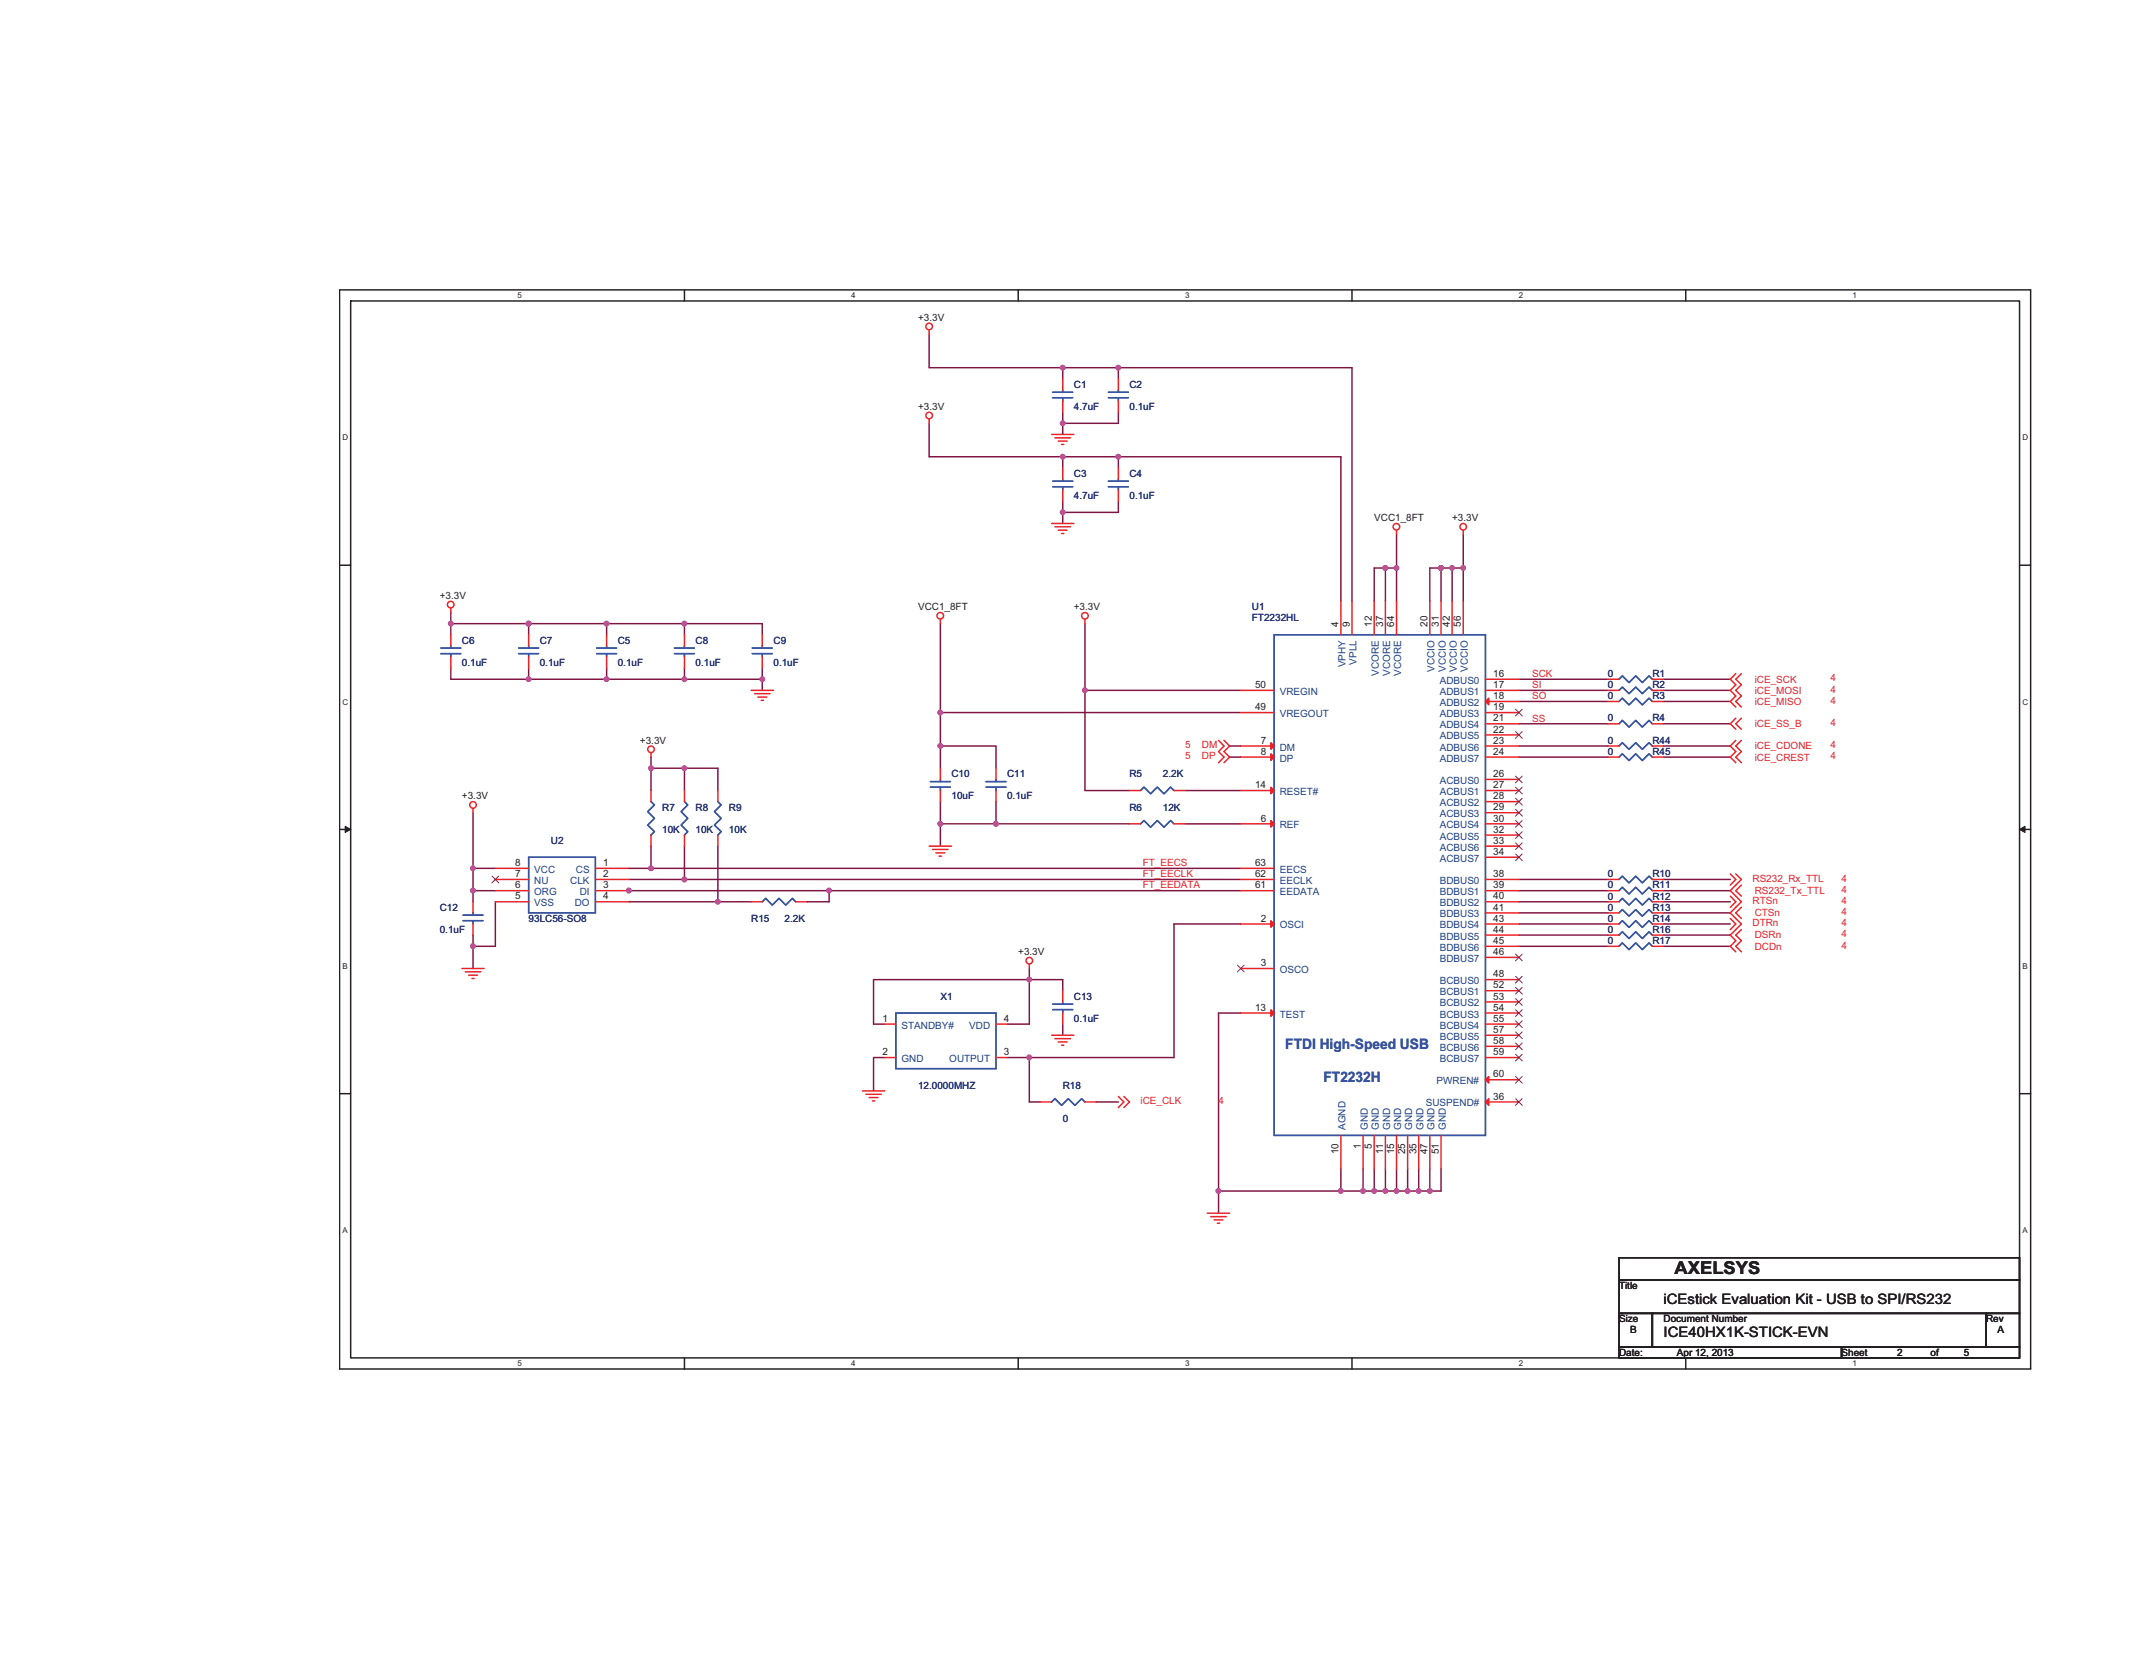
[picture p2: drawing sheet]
<svg xmlns="http://www.w3.org/2000/svg" width="279mm" height="216mm" viewBox="0 0 279 216" stroke-linecap="round" stroke-linejoin="round" font-family="sans-serif">
<path d="M44.2 37.7h220.1v140.5h-220.1zM45.6 39.2h217.2v137.5h-217.2z" fill="none" stroke="#231f20" stroke-width=".19"/>
<g fill="#fff">
<path d="M67.4 37.9h.5v1.1h-.5z"/>
<path d="M67.4 176.9h.5v1.1h-.5z"/>
</g>
<path d="M89.1 37.7v1.5M89.1 176.7v1.5" fill="none" stroke="#231f20" stroke-width=".19"/>
<g fill="#fff">
<path d="M110.8 37.9h.6v1.1h-.6z"/>
<path d="M110.8 176.9h.6v1.1h-.6z"/>
</g>
<path d="M132.5 37.7v1.5M132.5 176.7v1.5" fill="none" stroke="#231f20" stroke-width=".19"/>
<g fill="#fff">
<path d="M154.2 37.9h.6v1.1h-.6z"/>
<path d="M154.2 176.9h.6v1.1h-.6z"/>
</g>
<path d="M175.9 37.7v1.5M175.9 176.7v1.5" fill="none" stroke="#231f20" stroke-width=".19"/>
<g fill="#fff">
<path d="M197.7 37.9h.5v1.1h-.5z"/>
<path d="M197.7 176.9h.5v1.1h-.5z"/>
</g>
<path d="M219.4 37.7v1.5M219.4 176.7v1.5" fill="none" stroke="#231f20" stroke-width=".19"/>
<g fill="#fff">
<path d="M241.1 37.9h.6v1.1h-.6z"/>
<path d="M241.1 176.9h.6v1.1h-.6z"/>
<path d="M44.6 56.4h.7v1.1h-.7z"/>
<path d="M263.2 56.4h.7v1.1h-.7z"/>
<path d="M44.6 90.7h.7v1.2h-.7z"/>
<path d="M263.2 90.7h.7v1.2h-.7z"/>
</g>
<path d="M44.2 73.6h1.4M262.8 73.6h1.5" fill="none" stroke="#231f20" stroke-width=".19"/>
<g fill="#fff">
<path d="M44.6 125.1h.6v1.2h-.6z"/>
<path d="M263.2 125.1h.7v1.2h-.7z"/>
</g>
<path d="M44.2 107.9h1.4M262.8 107.9h1.5" fill="none" stroke="#231f20" stroke-width=".19"/>
<path d="M44.9 107.5l.7 .4-.7 .4z" fill="#231f20"/>
<path d="M44.9 107.5l.7 .4-.7 .4z" fill="none" stroke="#231f20" stroke-width=".13"/>
<path d="M262.8 107.9l.7-.4v.8z" fill="#231f20"/>
<path d="M262.8 107.9l.7-.4v.8z" fill="none" stroke="#231f20" stroke-width=".13"/>
<g fill="#fff">
<path d="M44.6 159.5h.6v1.2h-.6z"/>
<path d="M263.2 159.5h.7v1.2h-.7z"/>
</g>
<path d="M44.2 142.3h1.4M262.8 142.3h1.5" fill="none" stroke="#231f20" stroke-width=".19"/>
<path d="M58.7 79.7v1.5h10.1" fill="none" stroke="#7f1542" stroke-width=".19"/>
<circle cx="68.8" cy="81.2" r=".28" fill="#b9529f"/>
<circle cx="68.8" cy="81.2" r=".28" fill="none" stroke="#b9529f" stroke-width=".19"/>
<circle cx="58.7" cy="81.2" r=".28" fill="#b9529f"/>
<circle cx="58.7" cy="81.2" r=".28" fill="none" stroke="#b9529f" stroke-width=".19"/>
<path d="M89.1 81.2v1.4" fill="none" stroke="#7f1542" stroke-width=".19"/>
<circle cx="89.1" cy="81.2" r=".28" fill="#b9529f"/>
<circle cx="89.1" cy="81.2" r=".28" fill="none" stroke="#b9529f" stroke-width=".19"/>
<path d="M58.7 81.2v1.4M89.1 81.2h-10.2v1.4" fill="none" stroke="#7f1542" stroke-width=".19"/>
<circle cx="78.9" cy="81.2" r=".28" fill="#b9529f"/>
<circle cx="78.9" cy="81.2" r=".28" fill="none" stroke="#b9529f" stroke-width=".19"/>
<path d="M58.7 87v1.4h10.1M68.8 81.2v1.4M99.2 88.4v1.4" fill="none" stroke="#7f1542" stroke-width=".19"/>
<circle cx="99.2" cy="88.4" r=".28" fill="#b9529f"/>
<circle cx="99.2" cy="88.4" r=".28" fill="none" stroke="#b9529f" stroke-width=".19"/>
<path d="M78.9 87v1.4M89.1 88.4h10.1" fill="none" stroke="#7f1542" stroke-width=".19"/>
<circle cx="89.1" cy="88.4" r=".28" fill="#b9529f"/>
<circle cx="89.1" cy="88.4" r=".28" fill="none" stroke="#b9529f" stroke-width=".19"/>
<path d="M68.8 87v1.4h10.1" fill="none" stroke="#7f1542" stroke-width=".19"/>
<circle cx="68.8" cy="88.4" r=".28" fill="#b9529f"/>
<circle cx="68.8" cy="88.4" r=".28" fill="none" stroke="#b9529f" stroke-width=".19"/>
<path d="M68.8 81.2h10.1" fill="none" stroke="#7f1542" stroke-width=".19"/>
<circle cx="68.8" cy="81.2" r=".28" fill="#b9529f"/>
<circle cx="68.8" cy="81.2" r=".28" fill="none" stroke="#b9529f" stroke-width=".19"/>
<path d="M145.5 47.9h30.4M89.1 87v1.4M197.7 88.4h11.5M197.7 89.8h11.5M197.7 91.3h11.5" fill="none" stroke="#7f1542" stroke-width=".19"/>
<circle cx="145.5" cy="47.8" r=".28" fill="#b9529f"/>
<circle cx="145.5" cy="47.8" r=".28" fill="none" stroke="#b9529f" stroke-width=".19"/>
<path d="M138.3 55.1v1.4M138.3 47.9v1.4M138.3 53.6v1.5M145.5 47.9v1.4M145.5 53.6v1.5h-7.2" fill="none" stroke="#7f1542" stroke-width=".19"/>
<circle cx="138.3" cy="55.1" r=".28" fill="#b9529f"/>
<circle cx="138.3" cy="55.1" r=".28" fill="none" stroke="#b9529f" stroke-width=".19"/>
<path d="M138.3 59.4v1.5M145.5 59.4h29" fill="none" stroke="#7f1542" stroke-width=".19"/>
<circle cx="145.5" cy="59.4" r=".28" fill="#b9529f"/>
<circle cx="145.5" cy="59.4" r=".28" fill="none" stroke="#b9529f" stroke-width=".19"/>
<path d="M145.5 59.4v1.5M138.3 66.7v1.4M138.3 65.2v1.5M145.5 65.2v1.5h-7.2" fill="none" stroke="#7f1542" stroke-width=".19"/>
<circle cx="138.3" cy="66.7" r=".28" fill="#b9529f"/>
<circle cx="138.3" cy="66.7" r=".28" fill="none" stroke="#b9529f" stroke-width=".19"/>
<path d="M190.4 73.9v4.4" fill="none" stroke="#7f1542" stroke-width=".19"/>
<circle cx="190.4" cy="73.9" r=".28" fill="#b9529f"/>
<circle cx="190.4" cy="73.9" r=".28" fill="none" stroke="#b9529f" stroke-width=".19"/>
<path d="M186.1 78.3v-4.4h1.4v4.4" fill="none" stroke="#7f1542" stroke-width=".19"/>
<circle cx="187.5" cy="73.9" r=".28" fill="#b9529f"/>
<circle cx="187.5" cy="73.9" r=".28" fill="none" stroke="#b9529f" stroke-width=".19"/>
<path d="M190.4 73.9h-1.4v4.4" fill="none" stroke="#7f1542" stroke-width=".19"/>
<circle cx="189" cy="73.9" r=".28" fill="#b9529f"/>
<circle cx="189" cy="73.9" r=".28" fill="none" stroke="#b9529f" stroke-width=".19"/>
<path d="M181.7 73.9v4.4" fill="none" stroke="#7f1542" stroke-width=".19"/>
<circle cx="181.7" cy="73.9" r=".28" fill="#b9529f"/>
<circle cx="181.7" cy="73.9" r=".28" fill="none" stroke="#b9529f" stroke-width=".19"/>
<path d="M178.8 78.3v-4.4h1.5v4.4" fill="none" stroke="#7f1542" stroke-width=".19"/>
<circle cx="180.3" cy="73.9" r=".28" fill="#b9529f"/>
<circle cx="180.3" cy="73.9" r=".28" fill="none" stroke="#b9529f" stroke-width=".19"/>
<path d="M180.3 73.9h1.4" fill="none" stroke="#7f1542" stroke-width=".19"/>
<circle cx="180.3" cy="73.9" r=".28" fill="#b9529f"/>
<circle cx="180.3" cy="73.9" r=".28" fill="none" stroke="#b9529f" stroke-width=".19"/>
<path d="M141.2 89.8v13.1" fill="none" stroke="#7f1542" stroke-width=".19"/>
<circle cx="141.2" cy="89.8" r=".28" fill="#b9529f"/>
<circle cx="141.2" cy="89.8" r=".28" fill="none" stroke="#b9529f" stroke-width=".19"/>
<path d="M187.5 73.9h1.5M141.2 102.9h5.8" fill="none" stroke="#7f1542" stroke-width=".19"/>
<circle cx="187.5" cy="73.9" r=".28" fill="#b9529f"/>
<circle cx="187.5" cy="73.9" r=".28" fill="none" stroke="#b9529f" stroke-width=".19"/>
<path d="M181.7 69.6v4.3M190.4 69.6v4.3M122.4 97.1h7.2v2.9M122.4 97.1v2.9M141.2 81.2v8.6h20.3M160 97.1h1.5M160 98.5h1.5M161.5 92.7h-39.1v4.4" fill="none" stroke="#7f1542" stroke-width=".19"/>
<circle cx="122.4" cy="97.1" r=".28" fill="#b9529f"/>
<circle cx="122.4" cy="97.1" r=".28" fill="none" stroke="#b9529f" stroke-width=".19"/>
<circle cx="122.4" cy="92.7" r=".29" fill="#b9529f"/>
<circle cx="122.4" cy="92.7" r=".29" fill="none" stroke="#b9529f" stroke-width=".19"/>
<path d="M122.4 104.3v5.8M129.6 104.3v2.9" fill="none" stroke="#7f1542" stroke-width=".19"/>
<circle cx="122.4" cy="107.2" r=".29" fill="#b9529f"/>
<circle cx="122.4" cy="107.2" r=".29" fill="none" stroke="#b9529f" stroke-width=".19"/>
<path d="M122.4 81.2v11.5M158.6 131.8h2.9M158.6 155v2.9" fill="none" stroke="#7f1542" stroke-width=".19"/>
<circle cx="158.6" cy="155" r=".28" fill="#b9529f"/>
<circle cx="158.6" cy="155" r=".28" fill="none" stroke="#b9529f" stroke-width=".19"/>
<path d="M186.1 155h1.4" fill="none" stroke="#7f1542" stroke-width=".19"/>
<circle cx="186.1" cy="155" r=".28" fill="#b9529f"/>
<circle cx="186.1" cy="155" r=".28" fill="none" stroke="#b9529f" stroke-width=".19"/>
<path d="M174.5 152.1v2.9h-15.9M177.4 152.1v2.9M178.8 155h1.5M187.5 152.1v2.9" fill="none" stroke="#7f1542" stroke-width=".19"/>
<circle cx="178.8" cy="155" r=".28" fill="#b9529f"/>
<circle cx="178.8" cy="155" r=".28" fill="none" stroke="#b9529f" stroke-width=".19"/>
<path d="M178.8 152.1v2.9M180.3 152.1v2.9M183.2 152.1v2.9h1.4" fill="none" stroke="#7f1542" stroke-width=".19"/>
<circle cx="183.2" cy="155" r=".28" fill="#b9529f"/>
<circle cx="183.2" cy="155" r=".28" fill="none" stroke="#b9529f" stroke-width=".19"/>
<path d="M181.7 152.1v2.9" fill="none" stroke="#7f1542" stroke-width=".19"/>
<circle cx="181.7" cy="155" r=".28" fill="#b9529f"/>
<circle cx="181.7" cy="155" r=".28" fill="none" stroke="#b9529f" stroke-width=".19"/>
<path d="M129.6 107.2h17.4M184.6 152.1v2.9M186.1 152.1v2.9" fill="none" stroke="#7f1542" stroke-width=".19"/>
<circle cx="129.6" cy="107.2" r=".29" fill="#b9529f"/>
<circle cx="129.6" cy="107.2" r=".29" fill="none" stroke="#b9529f" stroke-width=".19"/>
<path d="M84.7 113h76.8" fill="none" stroke="#7f1542" stroke-width=".19"/>
<circle cx="84.7" cy="113" r=".28" fill="#b9529f"/>
<circle cx="84.7" cy="113" r=".28" fill="none" stroke="#b9529f" stroke-width=".19"/>
<path d="M89.1 114.5h72.4" fill="none" stroke="#7f1542" stroke-width=".19"/>
<circle cx="89.1" cy="114.4" r=".28" fill="#b9529f"/>
<circle cx="89.1" cy="114.4" r=".28" fill="none" stroke="#b9529f" stroke-width=".19"/>
<path d="M107.9 115.9h53.6" fill="none" stroke="#7f1542" stroke-width=".19"/>
<circle cx="107.9" cy="115.9" r=".29" fill="#b9529f"/>
<circle cx="107.9" cy="115.9" r=".29" fill="none" stroke="#b9529f" stroke-width=".19"/>
<path d="M78.9 88.4h10.2M89.1 81.2h10.1v1.4M99.2 87v1.4" fill="none" stroke="#7f1542" stroke-width=".19"/>
<circle cx="78.9" cy="88.4" r=".28" fill="#b9529f"/>
<circle cx="78.9" cy="88.4" r=".28" fill="none" stroke="#b9529f" stroke-width=".19"/>
<path d="M216.5 91.3h8.7M216.5 89.8h8.7M197.7 114.5h11.5M197.7 115.9h11.5M177.4 155h1.4" fill="none" stroke="#7f1542" stroke-width=".19"/>
<circle cx="177.4" cy="155" r=".28" fill="#b9529f"/>
<circle cx="177.4" cy="155" r=".28" fill="none" stroke="#b9529f" stroke-width=".19"/>
<path d="M174.5 155h2.9" fill="none" stroke="#7f1542" stroke-width=".19"/>
<circle cx="174.5" cy="155" r=".28" fill="#b9529f"/>
<circle cx="174.5" cy="155" r=".28" fill="none" stroke="#b9529f" stroke-width=".19"/>
<path d="M158.6 131.8v23.2M180.3 155h1.4" fill="none" stroke="#7f1542" stroke-width=".19"/>
<circle cx="180.3" cy="155" r=".28" fill="#b9529f"/>
<circle cx="180.3" cy="155" r=".28" fill="none" stroke="#b9529f" stroke-width=".19"/>
<path d="M122.4 107.2h7.2M181.7 155h1.5M184.6 155h1.5" fill="none" stroke="#7f1542" stroke-width=".19"/>
<circle cx="184.6" cy="155" r=".28" fill="#b9529f"/>
<circle cx="184.6" cy="155" r=".28" fill="none" stroke="#b9529f" stroke-width=".19"/>
<path d="M120.9 47.9h24.6M120.9 59.4h17.4" fill="none" stroke="#7f1542" stroke-width=".19"/>
<circle cx="138.3" cy="47.8" r=".28" fill="#b9529f"/>
<circle cx="138.3" cy="47.8" r=".28" fill="none" stroke="#b9529f" stroke-width=".19"/>
<path d="M138.3 59.4h7.2" fill="none" stroke="#7f1542" stroke-width=".19"/>
<circle cx="138.3" cy="59.4" r=".28" fill="#b9529f"/>
<circle cx="138.3" cy="59.4" r=".28" fill="none" stroke="#b9529f" stroke-width=".19"/>
<path d="M216.5 88.4h8.7M216.5 94.2h8.7M61.6 105.8v7.2h2.9M61.6 115.9h2.9M197.7 117.4h11.5M197.7 118.8h11.5M197.7 120.2h11.5M197.7 121.7h11.5M197.7 123.2h11.5" fill="none" stroke="#7f1542" stroke-width=".19"/>
<circle cx="61.5" cy="115.9" r=".28" fill="#b9529f"/>
<circle cx="61.5" cy="115.9" r=".28" fill="none" stroke="#b9529f" stroke-width=".19"/>
<path d="M61.6 113v2.9" fill="none" stroke="#7f1542" stroke-width=".19"/>
<circle cx="61.5" cy="113" r=".28" fill="#b9529f"/>
<circle cx="61.5" cy="113" r=".28" fill="none" stroke="#b9529f" stroke-width=".19"/>
<path d="M61.6 123.2v2.8" fill="none" stroke="#7f1542" stroke-width=".19"/>
<circle cx="61.5" cy="123.1" r=".28" fill="#b9529f"/>
<circle cx="61.5" cy="123.1" r=".28" fill="none" stroke="#b9529f" stroke-width=".19"/>
<path d="M64.5 117.4v5.8h-2.9M93.4 117.4h4.4" fill="none" stroke="#7f1542" stroke-width=".19"/>
<circle cx="93.4" cy="117.3" r=".28" fill="#b9529f"/>
<circle cx="93.4" cy="117.3" r=".28" fill="none" stroke="#b9529f" stroke-width=".19"/>
<path d="M84.7 100v2.9M105 117.4h2.9M61.6 121.7v1.5" fill="none" stroke="#7f1542" stroke-width=".19"/>
<circle cx="84.7" cy="100" r=".28" fill="#b9529f"/>
<circle cx="84.7" cy="100" r=".28" fill="none" stroke="#b9529f" stroke-width=".19"/>
<path d="M89.1 100h4.3" fill="none" stroke="#7f1542" stroke-width=".19"/>
<circle cx="89.1" cy="100" r=".28" fill="#b9529f"/>
<circle cx="89.1" cy="100" r=".28" fill="none" stroke="#b9529f" stroke-width=".19"/>
<g fill="none" stroke="#7f1542" stroke-width=".19">
<path d="M120.9 43.5v4.4M120.9 55.1v4.3M174.5 59.4v18.9M175.9 47.9v30.4M84.7 100h4.4v2.9M93.4 100v2.9M84.7 110.1v2.9h-2.9M89.1 110.1v4.4h-7.3M93.4 110.1v7.3h-11.6M107.9 115.9v1.5M216.5 114.5h8.7M216.5 117.4h8.7"/>
<path d="M216.5 115.9h8.7M216.5 118.8h8.7M138.3 127.5h-4.3v5.8M216.5 120.2h8.7M216.5 121.7h8.7M216.5 123.2h8.7"/>
</g>
<circle cx="133.9" cy="127.5" r=".28" fill="#b9529f"/>
<circle cx="133.9" cy="127.5" r=".28" fill="none" stroke="#b9529f" stroke-width=".19"/>
<path d="M131.1 133.3h2.8M133.9 137.6v5.8h1.5M133.9 126v1.5h-20.2v5.8h1.4M138.3 127.5v1.4M138.3 133.3v1.4" fill="none" stroke="#7f1542" stroke-width=".19"/>
<circle cx="133.9" cy="137.6" r=".28" fill="#b9529f"/>
<circle cx="133.9" cy="137.6" r=".28" fill="none" stroke="#b9529f" stroke-width=".19"/>
<path d="M84.7 98.5v1.5M61.6 115.9v1.5M81.8 115.9h26.1M154.2 107.2h7.3M154.2 102.9h7.3M115.1 137.6h-1.4v4.4M161.5 120.2h-8.7v17.4h-21.7M142.6 143.4h2.9" fill="none" stroke="#7f1542" stroke-width=".19"/>
<circle cx="81.8" cy="115.9" r=".28" fill="#b9529f"/>
<circle cx="81.8" cy="115.9" r=".28" fill="none" stroke="#b9529f" stroke-width=".19"/>
<path d="M197.7 97.1h11.5M197.7 94.2h11.5M197.7 98.5h11.5M216.5 97.1h8.7M216.5 98.5h8.7" fill="none" stroke="#7f1542" stroke-width=".19"/>
<g fill="none" stroke="#ed2024" stroke-width=".19">
<path d="M120.9 42.9v.6M120.9 54.5v.6M136.9 56.5h2.8M137.3 57h2M137.7 57.4h1.2M138.2 57.8h.2M145.5 52.2v1.4M145.5 49.3v1.5M58.7 79.1v.6M136.9 68.1h2.8M137.3 68.6h2M137.7 69h1.2"/>
<path d="M138.2 69.4h.2M138.3 63.8v1.4M138.3 60.9v1.4M145.5 63.8v1.4M145.5 60.9v1.4M181.7 69v.6M190.4 69v.6M58.7 85.5v1.5M58.7 82.6v1.4M68.8 85.5v1.5M68.8 82.6v1.4M84.7 98v.5"/>
<path d="M89.1 85.5v1.5M89.1 82.6v1.4M97.8 89.8h2.9M98.2 90.3h2M98.6 90.7h1.2M99.1 91.1h.3M99.2 85.5v1.5M99.2 82.6v1.4M122.4 80.6v.6M122.4 100v1.4M129.6 100v1.4M141.2 80.6v.6"/>
<path d="M158.6 96.4l.7 .7-.7 .7 .7 .7-.7 .8M159.3 96.4l.7 .7-.7 .7 .7 .7-.7 .8M161.5 89.8h4.3M161.5 92.7h4.3M209.2 89.8h1.5M209.2 97.1h1.5M209.2 94.2h1.5M209.2 91.3h1.5M215 97.1h1.5M215 94.2h1.5M215 91.3h1.5M215 89.8h1.5"/>
<path d="M225.9 87.7l-.7 .7 .7 .7-.7 .7 .7 .8-.7 .7 .7 .7M225.9 93.5l-.7 .7 .7 .7M225.9 96.4l-.7 .7 .7 .7-.7 .7 .7 .8M226.6 87.7l-.7 .7 .7 .7-.7 .7 .7 .8-.7 .7 .7 .7M226.6 93.5l-.7 .7 .7 .7M226.6 96.4l-.7 .7 .7 .7-.7 .7 .7 .8M61.6 105.2v.6M61.6 117.4v1.4M84.7 108.7v1.4M84.7 102.9v1.4M89.1 108.7v1.4M89.1 102.9v1.4"/>
<path d="M93.4 108.7v1.4M93.4 102.9v1.4M97.8 117.4h1.4M103.5 117.4h1.5M120.9 110.1h2.9M121.4 110.5h2M121.8 111h1.1M122.2 111.4h.3M122.4 102.9v1.4M129.6 102.9v1.4M147 107.2h1.4M147 102.9h1.4"/>
<path d="M152.8 107.2h1.4M152.8 102.9h1.4M209.2 117.4h1.5M209.2 114.5h1.5M209.2 118.8h1.5M215 117.4h1.5M215 114.5h1.5M215 118.8h1.5M225.2 113.7l.7 .8-.7 .7M225.2 116.6l.7 .8-.7 .7M225.2 119.5l.7 .7-.7 .8M225.9 113.7l.7 .8-1.4 1.4 1.4 1.5-1.4 1.4 1.4 1.4-1.4 1.5 .7 .7-.7 .8 .7 .7"/>
<path d="M226.6 115.2l-.7 .7 .7 .7M226.6 118.1l-.7 .7 .7 .7M60.1 126h2.9M60.5 126.5h2.1M61 126.9h1.1M61.4 127.3h.3M61.6 120.2v1.5M115.1 133.3h1.5M115.1 137.6h1.5M129.6 133.3h1.5M129.6 137.6h1.5M133.9 125.5v.5"/>
<path d="M136.9 134.7h2.8M137.3 135.2h2M137.7 135.6h1.2M138.2 136h.2M138.3 131.8v1.5M138.3 128.9v1.5M209.2 123.2h1.5M209.2 120.2h1.5M215 123.2h1.5M215 120.2h1.5M226.6 121l-.7 .7 .7 .7-.7 .8 .7 .7M112.2 142h2.9"/>
<path d="M112.7 142.4h2M113.1 142.8h1.2M113.5 143.3h.3M135.4 143.4h1.5M141.2 143.4h1.4M145.5 142.7l.8 .7-.8 .7M146.3 142.7l.7 .7-.7 .7M157.1 157.9h2.9M157.6 158.3h2M158 158.8h1.1M158.4 159.2h.3"/>
<circle cx="120.9" cy="54.1" r=".43"/>
<circle cx="120.9" cy="42.5" r=".43"/>
<circle cx="58.7" cy="78.7" r=".43"/>
<circle cx="181.7" cy="68.6" r=".43"/>
<circle cx="190.4" cy="68.6" r=".43"/>
<circle cx="84.7" cy="97.5" r=".43"/>
<circle cx="122.4" cy="80.1" r=".43"/>
<circle cx="141.2" cy="80.1" r=".43"/>
<circle cx="61.6" cy="104.7" r=".43"/>
<circle cx="134" cy="125" r=".43"/>
</g>
<path d="M210.7 175.3h29v1.4h-29zM210.7 170.9h4.3v4.4h-4.3zM210.7 163.7h52.1v2.9h-52.1zM210.7 166.6h52.1v4.3h-52.1zM215 170.9h43.5v4.4h-43.5zM239.7 175.3h23.1v1.4h-23.1zM258.5 170.9h4.3v4.4h-4.3z" fill="none" stroke="#231f20" stroke-width=".19"/>
<g fill="none" stroke="#3953a4" stroke-width=".19">
<path d="M144.2 51.8h2.6M144.2 51h2.6M145.5 51.8v.4M145.5 50.8v.2M137 63.3h2.6M137 62.6h2.6M138.3 63.3v.5M138.3 62.3v.3M144.2 63.3h2.6M144.2 62.6h2.6M145.5 63.3v.5M145.5 62.3v.3"/>
<path d="M57.4 85.1h2.6M57.4 84.3h2.6M58.7 85.1v.4M58.7 84v.3M67.5 85.1h2.6M67.5 84.3h2.6M68.8 85.1v.4M68.8 84v.3M87.8 85.1h2.6M87.8 84.3h2.6M89.1 85.1v.4M89.1 84v.3"/>
<path d="M97.9 85.1h2.6M97.9 84.3h2.6M99.2 85.1v.4M99.2 84v.3M165.8 82.6h27.5v65.2h-27.5zM210.7 97.1l.4-.4 .9 .8 .9-.8 .8 .8 .9-.8 .4 .4M210.7 94.2l.4-.5 .9 .9 .9-.9 .8 .9 .9-.9 .4 .5M210.7 91.3l.4-.4 .9 .8 .9-.8 .8 .8 .9-.8 .4 .4M210.7 89.8l.4-.4 .9 .9 .9-.9 .8 .9 .9-.9 .4 .4M60.3 119.8h2.6M60.3 119.1h2.6M61.6 119.8v.4"/>
<path d="M61.6 118.8v.3M84.7 104.3l.5 .5-.9 .8 .9 .9-.9 .9 .9 .8-.5 .5M89.1 104.3l.4 .5-.9 .8 .9 .9-.9 .9 .9 .8-.4 .5M93.4 104.3l.4 .5-.8 .8 .8 .9-.8 .9 .8 .8-.4 .5M99.2 117.4l.4-.5 .9 .9 .9-.9 .8 .9 .9-.9 .4 .5M121.1 102.4h2.6M121.1 101.7h2.6M122.4 102.4v.5M122.4 101.4v.3M128.3 102.4h2.6M128.3 101.7h2.6M129.6 102.4v.5"/>
<path d="M129.6 101.4v.3M148.4 107.2l.5-.4 .8 .9 .9-.9 .9 .9 .8-.9 .5 .4M148.4 102.9l.5-.5 .8 .9 .9-.9 .9 .9 .8-.9 .5 .5M210.7 117.4l.4-.5 .9 .9 .9-.9 .8 .9 .9-.9 .4 .5M210.7 114.5l.4-.5 .9 .9 .9-.9 .8 .9 .9-.9 .4 .5M210.7 118.8l.4-.4 .9 .8 .9-.8 .8 .8 .9-.8 .4 .4M116.6 131.8h13v7.3h-13zM137 131.4h2.6M137 130.7h2.6M138.3 131.4v.4M138.3 130.4v.3M210.7 123.2l.4-.5 .9 .9 .9-.9 .8 .9 .9-.9 .4 .5"/>
<path d="M210.7 120.2l.4-.4 .9 .9 .9-.9 .8 .9 .9-.9 .4 .4M136.9 143.4l.4-.4 .9 .9 .8-.9 .9 .9 .9-.9 .4 .4"/>
</g>
<path d="M165.4 96.7l.4 .4-.4 .4z" fill="#ed2024"/>
<path d="M161.5 97.1h4.3M165.4 96.7l.4 .4-.4 .4z" fill="none" stroke="#ed2024" stroke-width=".19"/>
<path d="M165.4 98.1l.4 .4-.4 .5z" fill="#ed2024"/>
<path d="M161.5 98.5h4.3M165.4 98.1l.4 .4-.4 .5z" fill="none" stroke="#ed2024" stroke-width=".19"/>
<path d="M165.4 106.8l.4 .4-.4 .4z" fill="#ed2024"/>
<path d="M161.5 107.2h4.3M165.4 106.8l.4 .4-.4 .4z" fill="none" stroke="#ed2024" stroke-width=".19"/>
<path d="M165.4 102.4l.4 .5-.4 .4z" fill="#ed2024"/>
<path d="M161.5 102.9h4.3M161.5 113h4.3M161.5 114.5h4.3M161.5 115.9h4.3M165.4 102.4l.4 .5-.4 .4z" fill="none" stroke="#ed2024" stroke-width=".19"/>
<path d="M165.4 119.8l.4 .4-.4 .5z" fill="#ed2024"/>
<path d="M165.4 119.8l.4 .4-.4 .5zM161.5 120.2h4.3M161.5 126h4.3" fill="none" stroke="#ed2024" stroke-width=".19"/>
<path d="M161 125.6l.9 .9M161.9 125.6l-.9 .9" fill="none" stroke="#7f421c" stroke-width=".13"/>
<path d="M165.4 131.4l.4 .4-.4 .5z" fill="#ed2024"/>
<path d="M193.3 88.4h4.4M193.3 89.8h4.4M161.5 131.8h4.3M165.4 131.4l.4 .4-.4 .5z" fill="none" stroke="#ed2024" stroke-width=".19"/>
<path d="M193.3 91.3l.4-.4v.8z" fill="#ed2024"/>
<g fill="none" stroke="#ed2024" stroke-width=".19">
<path d="M174.5 78.3v4.3M175.9 78.3v4.3M178.8 78.3v4.3M180.3 78.3v4.3M181.7 78.3v4.3M186.1 78.3v4.3M187.5 78.3v4.3M189 78.3v4.3M190.4 78.3v4.3M193.3 91.3l.4-.4v.8zM193.3 91.3h4.4M193.3 92.7h4.4"/>
<path d="M174.5 147.8v4.3M177.4 147.8v4.3M178.8 147.8v4.3M180.3 147.8v4.3M181.7 147.8v4.3M183.2 147.8v4.3M184.6 147.8v4.3M186.1 147.8v4.3M187.5 147.8v4.3"/>
</g>
<path d="M197.2 92.3l.9 .9M198.1 92.3l-.9 .9" fill="none" stroke="#7f421c" stroke-width=".13"/>
<path d="M193.3 140.5l.4-.4v.8z" fill="#ed2024"/>
<path d="M193.3 140.5l.4-.4v.8zM193.3 140.5h4.4" fill="none" stroke="#ed2024" stroke-width=".19"/>
<path d="M197.2 140.1l.9 .9M198.1 140.1l-.9 .9" fill="none" stroke="#7f421c" stroke-width=".13"/>
<path d="M193.3 143.4l.4-.4v.8z" fill="#ed2024"/>
<g fill="none" stroke="#ed2024" stroke-width=".19">
<path d="M138.3 52.2v1.4M138.3 49.3v1.5M78.9 85.5v1.5M78.9 82.6v1.4M193.3 94.2h4.4M193.3 95.6h4.4M193.3 97.1h4.4M193.3 98.5h4.4M209.2 98.5h1.5M209.2 88.4h1.5M215 98.5h1.5M215 88.4h1.5"/>
<path d="M64.5 117.4h4.3M64.5 115.9h4.3M64.5 114.5h4.3M64.5 113h4.3M77.5 113h4.3M77.5 114.5h4.3M77.5 115.9h4.3M77.5 117.4h4.3M193.3 101.4h4.4M193.3 102.9h4.4M193.3 104.3h4.4M193.3 105.8h4.4"/>
<path d="M193.3 107.2h4.4M193.3 108.7h4.4M193.3 110.1h4.4M193.3 111.6h4.4M193.3 114.5h4.4M193.3 115.9h4.4M193.3 117.4h4.4M193.3 118.8h4.4M209.2 115.9h1.5M215 115.9h1.5M193.3 120.2h4.4M193.3 121.7h4.4"/>
<path d="M193.3 123.2h4.4M193.3 124.6h4.4M193.3 127.5h4.4M193.3 128.9h4.4M193.3 130.4h4.4M193.3 131.8h4.4M193.3 133.3h4.4M193.3 134.7h4.4M193.3 136.2h4.4M193.3 137.6h4.4M209.2 121.7h1.5M215 121.7h1.5"/>
<path d="M193.3 143.4l.4-.4v.8zM193.3 143.4h4.4"/>
</g>
<g fill="none" stroke="#7f421c" stroke-width=".13">
<path d="M197.2 95.2l.9 .9M198.1 95.2l-.9 .9M64 114l.9 .9M64.9 114l-.9 .9M197.2 101l.9 .9M197.2 102.4l.9 .9M197.2 103.9l.9 .9M197.2 105.3l.9 .9M197.2 106.8l.9 .9M197.2 108.2l.9 .9M197.2 109.7l.9 .9M197.2 111.1l.9 .9"/>
<path d="M198.1 101l-.9 .9M198.1 102.4l-.9 .9M198.1 103.9l-.9 .9M198.1 105.3l-.9 .9M198.1 106.8l-.9 .9M198.1 108.2l-.9 .9M198.1 109.7l-.9 .9M198.1 111.1l-.9 .9M197.2 124.2l.9 .8M197.2 127.1l.9 .8M197.2 128.5l.9 .9M197.2 130l.9 .8"/>
<path d="M197.2 131.4l.9 .9M197.2 132.9l.9 .8M197.2 134.3l.9 .9M197.2 135.7l.9 .9M197.2 137.2l.9 .9M198.1 124.2l-.9 .8M198.1 127.1l-.9 .8M198.1 128.5l-.9 .9M198.1 130l-.9 .8M198.1 131.4l-.9 .9M198.1 132.9l-.9 .8M198.1 134.3l-.9 .9"/>
<path d="M198.1 135.7l-.9 .9M198.1 137.2l-.9 .9M197.2 143l.9 .9M198.1 143l-.9 .9"/>
</g>
<g fill="none" stroke="#3953a4" stroke-width=".19">
<path d="M137 51.8h2.6M137 51h2.6M138.3 51.8v.4M138.3 50.8v.2M77.6 85.1h2.6M77.6 84.3h2.6M78.9 85.1v.4M78.9 84v.3M210.7 98.5l.4-.4 .9 .9 .9-.9 .8 .9 .9-.9 .4 .4M210.7 88.4l.4-.4 .9 .8 .9-.8 .8 .8 .9-.8 .4 .4M68.8 111.6h8.7v7.2h-8.7zM210.7 115.9l.4-.4 .9 .8 .9-.8 .8 .8 .9-.8 .4 .4"/>
<path d="M210.7 121.7l.4-.4 .9 .8 .9-.8 .8 .8 .9-.8 .4 .4"/>
</g>
<circle cx="68.8" cy="81.2" r=".28" fill="#b9529f"/>
<circle cx="68.8" cy="81.2" r=".28" fill="none" stroke="#b9529f" stroke-width=".19"/>
<circle cx="58.7" cy="81.2" r=".28" fill="#b9529f"/>
<circle cx="58.7" cy="81.2" r=".28" fill="none" stroke="#b9529f" stroke-width=".19"/>
<circle cx="89.1" cy="81.2" r=".28" fill="#b9529f"/>
<circle cx="89.1" cy="81.2" r=".28" fill="none" stroke="#b9529f" stroke-width=".19"/>
<circle cx="78.9" cy="81.2" r=".28" fill="#b9529f"/>
<circle cx="78.9" cy="81.2" r=".28" fill="none" stroke="#b9529f" stroke-width=".19"/>
<circle cx="99.2" cy="88.4" r=".28" fill="#b9529f"/>
<circle cx="99.2" cy="88.4" r=".28" fill="none" stroke="#b9529f" stroke-width=".19"/>
<circle cx="89.1" cy="88.4" r=".28" fill="#b9529f"/>
<circle cx="89.1" cy="88.4" r=".28" fill="none" stroke="#b9529f" stroke-width=".19"/>
<circle cx="68.8" cy="88.4" r=".28" fill="#b9529f"/>
<circle cx="68.8" cy="88.4" r=".28" fill="none" stroke="#b9529f" stroke-width=".19"/>
<circle cx="68.8" cy="81.2" r=".28" fill="#b9529f"/>
<circle cx="68.8" cy="81.2" r=".28" fill="none" stroke="#b9529f" stroke-width=".19"/>
<circle cx="145.5" cy="47.8" r=".28" fill="#b9529f"/>
<circle cx="145.5" cy="47.8" r=".28" fill="none" stroke="#b9529f" stroke-width=".19"/>
<circle cx="138.3" cy="55.1" r=".28" fill="#b9529f"/>
<circle cx="138.3" cy="55.1" r=".28" fill="none" stroke="#b9529f" stroke-width=".19"/>
<circle cx="145.5" cy="59.4" r=".28" fill="#b9529f"/>
<circle cx="145.5" cy="59.4" r=".28" fill="none" stroke="#b9529f" stroke-width=".19"/>
<circle cx="138.3" cy="66.7" r=".28" fill="#b9529f"/>
<circle cx="138.3" cy="66.7" r=".28" fill="none" stroke="#b9529f" stroke-width=".19"/>
<circle cx="190.4" cy="73.9" r=".28" fill="#b9529f"/>
<circle cx="190.4" cy="73.9" r=".28" fill="none" stroke="#b9529f" stroke-width=".19"/>
<circle cx="187.5" cy="73.9" r=".28" fill="#b9529f"/>
<circle cx="187.5" cy="73.9" r=".28" fill="none" stroke="#b9529f" stroke-width=".19"/>
<circle cx="189" cy="73.9" r=".28" fill="#b9529f"/>
<circle cx="189" cy="73.9" r=".28" fill="none" stroke="#b9529f" stroke-width=".19"/>
<circle cx="181.7" cy="73.9" r=".28" fill="#b9529f"/>
<circle cx="181.7" cy="73.9" r=".28" fill="none" stroke="#b9529f" stroke-width=".19"/>
<circle cx="180.3" cy="73.9" r=".28" fill="#b9529f"/>
<circle cx="180.3" cy="73.9" r=".28" fill="none" stroke="#b9529f" stroke-width=".19"/>
<circle cx="180.3" cy="73.9" r=".28" fill="#b9529f"/>
<circle cx="180.3" cy="73.9" r=".28" fill="none" stroke="#b9529f" stroke-width=".19"/>
<circle cx="141.2" cy="89.8" r=".28" fill="#b9529f"/>
<circle cx="141.2" cy="89.8" r=".28" fill="none" stroke="#b9529f" stroke-width=".19"/>
<circle cx="187.5" cy="73.9" r=".28" fill="#b9529f"/>
<circle cx="187.5" cy="73.9" r=".28" fill="none" stroke="#b9529f" stroke-width=".19"/>
<circle cx="122.4" cy="97.1" r=".28" fill="#b9529f"/>
<circle cx="122.4" cy="97.1" r=".28" fill="none" stroke="#b9529f" stroke-width=".19"/>
<circle cx="122.4" cy="92.7" r=".29" fill="#b9529f"/>
<circle cx="122.4" cy="92.7" r=".29" fill="none" stroke="#b9529f" stroke-width=".19"/>
<circle cx="122.4" cy="107.2" r=".29" fill="#b9529f"/>
<circle cx="122.4" cy="107.2" r=".29" fill="none" stroke="#b9529f" stroke-width=".19"/>
<circle cx="158.6" cy="155" r=".28" fill="#b9529f"/>
<circle cx="158.6" cy="155" r=".28" fill="none" stroke="#b9529f" stroke-width=".19"/>
<circle cx="186.1" cy="155" r=".28" fill="#b9529f"/>
<circle cx="186.1" cy="155" r=".28" fill="none" stroke="#b9529f" stroke-width=".19"/>
<circle cx="178.8" cy="155" r=".28" fill="#b9529f"/>
<circle cx="178.8" cy="155" r=".28" fill="none" stroke="#b9529f" stroke-width=".19"/>
<circle cx="183.2" cy="155" r=".28" fill="#b9529f"/>
<circle cx="183.2" cy="155" r=".28" fill="none" stroke="#b9529f" stroke-width=".19"/>
<circle cx="181.7" cy="155" r=".28" fill="#b9529f"/>
<circle cx="181.7" cy="155" r=".28" fill="none" stroke="#b9529f" stroke-width=".19"/>
<circle cx="129.6" cy="107.2" r=".29" fill="#b9529f"/>
<circle cx="129.6" cy="107.2" r=".29" fill="none" stroke="#b9529f" stroke-width=".19"/>
<circle cx="84.7" cy="113" r=".28" fill="#b9529f"/>
<circle cx="84.7" cy="113" r=".28" fill="none" stroke="#b9529f" stroke-width=".19"/>
<circle cx="89.1" cy="114.4" r=".28" fill="#b9529f"/>
<circle cx="89.1" cy="114.4" r=".28" fill="none" stroke="#b9529f" stroke-width=".19"/>
<circle cx="107.9" cy="115.9" r=".29" fill="#b9529f"/>
<circle cx="107.9" cy="115.9" r=".29" fill="none" stroke="#b9529f" stroke-width=".19"/>
<circle cx="78.9" cy="88.4" r=".28" fill="#b9529f"/>
<circle cx="78.9" cy="88.4" r=".28" fill="none" stroke="#b9529f" stroke-width=".19"/>
<circle cx="177.4" cy="155" r=".28" fill="#b9529f"/>
<circle cx="177.4" cy="155" r=".28" fill="none" stroke="#b9529f" stroke-width=".19"/>
<circle cx="174.5" cy="155" r=".28" fill="#b9529f"/>
<circle cx="174.5" cy="155" r=".28" fill="none" stroke="#b9529f" stroke-width=".19"/>
<circle cx="180.3" cy="155" r=".28" fill="#b9529f"/>
<circle cx="180.3" cy="155" r=".28" fill="none" stroke="#b9529f" stroke-width=".19"/>
<circle cx="184.6" cy="155" r=".28" fill="#b9529f"/>
<circle cx="184.6" cy="155" r=".28" fill="none" stroke="#b9529f" stroke-width=".19"/>
<circle cx="138.3" cy="47.8" r=".28" fill="#b9529f"/>
<circle cx="138.3" cy="47.8" r=".28" fill="none" stroke="#b9529f" stroke-width=".19"/>
<circle cx="138.3" cy="59.4" r=".28" fill="#b9529f"/>
<circle cx="138.3" cy="59.4" r=".28" fill="none" stroke="#b9529f" stroke-width=".19"/>
<circle cx="61.5" cy="115.9" r=".28" fill="#b9529f"/>
<circle cx="61.5" cy="115.9" r=".28" fill="none" stroke="#b9529f" stroke-width=".19"/>
<circle cx="61.5" cy="113" r=".28" fill="#b9529f"/>
<circle cx="61.5" cy="113" r=".28" fill="none" stroke="#b9529f" stroke-width=".19"/>
<circle cx="61.5" cy="123.1" r=".28" fill="#b9529f"/>
<circle cx="61.5" cy="123.1" r=".28" fill="none" stroke="#b9529f" stroke-width=".19"/>
<circle cx="93.4" cy="117.3" r=".28" fill="#b9529f"/>
<circle cx="93.4" cy="117.3" r=".28" fill="none" stroke="#b9529f" stroke-width=".19"/>
<circle cx="84.7" cy="100" r=".28" fill="#b9529f"/>
<circle cx="84.7" cy="100" r=".28" fill="none" stroke="#b9529f" stroke-width=".19"/>
<circle cx="89.1" cy="100" r=".28" fill="#b9529f"/>
<circle cx="89.1" cy="100" r=".28" fill="none" stroke="#b9529f" stroke-width=".19"/>
<circle cx="133.9" cy="127.5" r=".28" fill="#b9529f"/>
<circle cx="133.9" cy="127.5" r=".28" fill="none" stroke="#b9529f" stroke-width=".19"/>
<circle cx="133.9" cy="137.6" r=".28" fill="#b9529f"/>
<circle cx="133.9" cy="137.6" r=".28" fill="none" stroke="#b9529f" stroke-width=".19"/>
<circle cx="81.8" cy="115.9" r=".28" fill="#b9529f"/>
<circle cx="81.8" cy="115.9" r=".28" fill="none" stroke="#b9529f" stroke-width=".19"/>
<text font-size="2.3" fill="#231f20" x="217.9" y="165.8">AXELSYS</text>
<g font-size="1.9" fill="#3953a4">
<text x="167.3" y="136.5">FTDI High-Speed USB</text>
<text x="172.2" y="140.9">FT2232H</text>
</g>
<g font-size="1.9" fill="#231f20">
<text x="216.5" y="169.7">iCEstick Evaluation Kit - USB to SPI/RS232</text>
<text x="216.5" y="174">ICE40HX1K-STICK-EVN</text>
</g>
<g font-size="1.3" fill="#231f20">
<text x="119.5" y="41.8">+3.3V</text>
<text x="119.5" y="53.4">+3.3V</text>
<text x="178.8" y="67.8">VCC1_8FT</text>
<text x="189" y="67.8">+3.3V</text>
<text x="57.2" y="78">+3.3V</text>
<text x="119.5" y="79.4">VCC1_8FT</text>
<text x="139.7" y="79.4">+3.3V</text>
<text x="174.2" y="81.6" transform="rotate(-90 174.2 81.6)">4</text>
<text x="175.6" y="81.6" transform="rotate(-90 175.6 81.6)">9</text>
<text x="178.5" y="81.6" transform="rotate(-90 178.5 81.6)">12</text>
<text x="180" y="81.6" transform="rotate(-90 180 81.6)">37</text>
<text x="181.4" y="81.6" transform="rotate(-90 181.4 81.6)">64</text>
<text x="185.8" y="81.6" transform="rotate(-90 185.8 81.6)">20</text>
<text x="187.2" y="81.6" transform="rotate(-90 187.2 81.6)">31</text>
<text x="188.7" y="81.6" transform="rotate(-90 188.7 81.6)">42</text>
<text x="190.1" y="81.6" transform="rotate(-90 190.1 81.6)">56</text>
<text x="163.3" y="89.5">50</text>
<text x="194.3" y="88.1">16</text>
<text x="194.3" y="89.5">17</text>
<text x="163.3" y="92.4">49</text>
<text x="194.3" y="91">18</text>
<text x="194.3" y="95.3">22</text>
<text x="194.3" y="92.4">19</text>
<text x="194.3" y="93.9">21</text>
<text x="83.3" y="96.8">+3.3V</text>
<text x="164.1" y="96.8">7</text>
<text x="164.1" y="98.2">8</text>
<text x="194.3" y="98.2">24</text>
<text x="194.3" y="96.8">23</text>
<text x="194.3" y="101.1">26</text>
<text x="60.1" y="104">+3.3V</text>
<text x="163.3" y="102.6">14</text>
<text x="164.1" y="106.9">6</text>
<text x="194.3" y="104">28</text>
<text x="194.3" y="105.5">29</text>
<text x="194.3" y="106.9">30</text>
<text x="194.3" y="102.6">27</text>
<text x="67" y="112.7">8</text>
<text x="78.5" y="112.7">1</text>
<text x="163.3" y="112.7">63</text>
<text x="194.3" y="108.4">32</text>
<text x="194.3" y="111.3">34</text>
<text x="194.3" y="109.8">33</text>
<text x="67" y="117.1">5</text>
<text x="67" y="115.6">6</text>
<text x="67" y="114.1">7</text>
<text x="78.5" y="115.6">3</text>
<text x="78.5" y="114.1">2</text>
<text x="78.5" y="117.1">4</text>
<text x="163.3" y="114.1">62</text>
<text x="163.3" y="115.6">61</text>
<text x="164.1" y="119.9">2</text>
<text x="194.3" y="114.1">38</text>
<text x="194.3" y="115.6">39</text>
<text x="194.3" y="117.1">40</text>
<text x="194.3" y="118.5">41</text>
<text x="194.3" y="119.9">43</text>
<text x="132.5" y="124.3">+3.3V</text>
<text x="164.1" y="125.7">3</text>
<text x="194.3" y="124.3">46</text>
<text x="194.3" y="121.4">44</text>
<text x="194.3" y="122.8">45</text>
<text x="163.3" y="131.5">13</text>
<text x="194.3" y="127.2">48</text>
<text x="194.3" y="128.6">52</text>
<text x="194.3" y="130.1">53</text>
<text x="194.3" y="131.5">54</text>
<text x="114.8" y="137.3">2</text>
<text x="114.8" y="133">1</text>
<text x="130.6" y="133">4</text>
<text x="130.6" y="137.3">3</text>
<text x="194.3" y="133">55</text>
<text x="194.3" y="135.9">58</text>
<text x="194.3" y="137.3">59</text>
<text x="194.3" y="134.4">57</text>
<text x="194.3" y="140.2">60</text>
<text x="194.3" y="143.1">36</text>
<text x="177.1" y="149.5" transform="rotate(-90 177.1 149.5)">1</text>
<text x="178.5" y="149.5" transform="rotate(-90 178.5 149.5)">5</text>
<text x="174.2" y="150.2" transform="rotate(-90 174.2 150.2)">10</text>
<text x="180" y="150.2" transform="rotate(-90 180 150.2)">11</text>
<text x="181.4" y="150.2" transform="rotate(-90 181.4 150.2)">15</text>
<text x="182.9" y="150.2" transform="rotate(-90 182.9 150.2)">25</text>
<text x="184.3" y="150.2" transform="rotate(-90 184.3 150.2)">35</text>
<text x="185.8" y="150.2" transform="rotate(-90 185.8 150.2)">47</text>
<text x="187.2" y="150.2" transform="rotate(-90 187.2 150.2)">51</text>
<text x="210.7" y="167.7">Title</text>
<text x="210.7" y="172.1">Size</text>
<text x="212.1" y="173.5">B</text>
<text x="216.5" y="172.1">Document Number</text>
<text x="258.5" y="172.1">Rev</text>
<text x="259.9" y="173.5">A</text>
<text x="210.7" y="176.4">Date:</text>
<text x="218.2" y="176.4">Apr 12, 2013</text>
<text x="239.6" y="176.4">Sheet</text>
<text x="246.9" y="176.4">2</text>
<text x="251.2" y="176.4">of</text>
<text x="255.6" y="176.4">5</text>
</g>
<g font-size="1.3" fill="#282973">
<text x="139.7" y="50.5">C1</text>
<text x="139.7" y="53.4">4.7uF</text>
<text x="147" y="50.5">C2</text>
<text x="147" y="53.4">0.1uF</text>
<text x="139.7" y="62">C3</text>
<text x="139.7" y="64.9">4.7uF</text>
<text x="147" y="62">C4</text>
<text x="147" y="64.9">0.1uF</text>
<text x="60.1" y="83.8">C6</text>
<text x="70.2" y="83.8">C7</text>
<text x="80.4" y="83.8">C5</text>
<text x="90.5" y="83.8">C8</text>
<text x="100.7" y="83.8">C9</text>
<text x="162.9" y="80.9">FT2232HL</text>
<text x="162.9" y="79.4">U1</text>
<text x="60.1" y="86.7">0.1uF</text>
<text x="70.2" y="86.7">0.1uF</text>
<text x="80.4" y="86.7">0.1uF</text>
<text x="90.5" y="86.7">0.1uF</text>
<text x="100.7" y="86.7">0.1uF</text>
<text x="209.2" y="88.1">0</text>
<text x="209.2" y="89.6">0</text>
<text x="215" y="88.1">R1</text>
<text x="215" y="89.6">R2</text>
<text x="209.2" y="93.9">0</text>
<text x="209.2" y="91">0</text>
<text x="215" y="93.9">R4</text>
<text x="215" y="91">R3</text>
<text x="123.8" y="101.1">C10</text>
<text x="131.1" y="101.1">C11</text>
<text x="147" y="101.1">R5</text>
<text x="151.3" y="101.1">2.2K</text>
<text x="209.2" y="96.8">0</text>
<text x="209.2" y="98.2">0</text>
<text x="215" y="96.8">R44</text>
<text x="215" y="98.2">R45</text>
<text x="86.2" y="105.5">R7</text>
<text x="90.5" y="105.5">R8</text>
<text x="94.9" y="105.5">R9</text>
<text x="123.8" y="104">10uF</text>
<text x="131.1" y="104">0.1uF</text>
<text x="147" y="105.5">R6</text>
<text x="151.3" y="105.5">12K</text>
<text x="71.7" y="109.8">U2</text>
<text x="86.2" y="108.4">10K</text>
<text x="90.5" y="108.4">10K</text>
<text x="94.9" y="108.4">10K</text>
<text x="57.2" y="118.5">C12</text>
<text x="68.8" y="120">93LC56-SO8</text>
<text x="97.8" y="120">R15</text>
<text x="102.1" y="120">2.2K</text>
<text x="209.2" y="120">0</text>
<text x="209.2" y="117.1">0</text>
<text x="209.2" y="118.5">0</text>
<text x="209.2" y="115.6">0</text>
<text x="209.2" y="114.2">0</text>
<text x="215" y="120">R14</text>
<text x="215" y="117.1">R12</text>
<text x="215" y="118.5">R13</text>
<text x="215" y="115.6">R11</text>
<text x="215" y="114.2">R10</text>
<text x="57.2" y="121.4">0.1uF</text>
<text x="209.2" y="121.4">0</text>
<text x="209.2" y="122.8">0</text>
<text x="215" y="121.4">R16</text>
<text x="215" y="122.8">R17</text>
<text x="122.4" y="130.1">X1</text>
<text x="139.7" y="130.1">C13</text>
<text x="139.7" y="133">0.1uF</text>
<text x="119.5" y="141.7">12.0000MHZ</text>
<text x="138.3" y="141.7">R18</text>
<text x="138.3" y="146">0</text>
</g>
<g font-size="1.3" fill="#1d437e">
<text x="175.1" y="86.8" transform="rotate(-90 175.1 86.8)">VPHY</text>
<text x="176.5" y="86.5" transform="rotate(-90 176.5 86.5)">VPLL</text>
<text x="179.4" y="87.9" transform="rotate(-90 179.4 87.9)">VCORE</text>
<text x="180.9" y="87.9" transform="rotate(-90 180.9 87.9)">VCORE</text>
<text x="182.3" y="87.9" transform="rotate(-90 182.3 87.9)">VCORE</text>
<text x="186.7" y="87.4" transform="rotate(-90 186.7 87.4)">VCCIO</text>
<text x="187.4" y="89">ADBUS0</text>
<text x="188.1" y="87.4" transform="rotate(-90 188.1 87.4)">VCCIO</text>
<text x="189.6" y="87.4" transform="rotate(-90 189.6 87.4)">VCCIO</text>
<text x="191" y="87.4" transform="rotate(-90 191 87.4)">VCCIO</text>
<text x="166.5" y="90.4">VREGIN</text>
<text x="166.5" y="93.3">VREGOUT</text>
<text x="187.4" y="90.4">ADBUS1</text>
<text x="187.4" y="91.9">ADBUS2</text>
<text x="187.4" y="93.3">ADBUS3</text>
<text x="187.4" y="94.8">ADBUS4</text>
<text x="166.5" y="97.7">DM</text>
<text x="166.5" y="99.1">DP</text>
<text x="187.4" y="99.1">ADBUS7</text>
<text x="187.4" y="96.2">ADBUS5</text>
<text x="187.4" y="97.7">ADBUS6</text>
<text x="166.5" y="107.8">REF</text>
<text x="166.5" y="103.5">RESET#</text>
<text x="187.4" y="102">ACBUS0</text>
<text x="187.4" y="104.9">ACBUS2</text>
<text x="187.4" y="106.4">ACBUS3</text>
<text x="187.4" y="107.8">ACBUS4</text>
<text x="187.4" y="103.5">ACBUS1</text>
<text x="69.5" y="113.6">VCC</text>
<text x="74.9" y="113.6">CS</text>
<text x="166.5" y="113.6">EECS</text>
<text x="187.4" y="109.3">ACBUS5</text>
<text x="187.4" y="112.1">ACBUS7</text>
<text x="187.4" y="110.7">ACBUS6</text>
<text x="69.5" y="117.9">VSS</text>
<text x="69.5" y="116.5">ORG</text>
<text x="69.5" y="115">NU</text>
<text x="74.2" y="115">CLK</text>
<text x="74.8" y="117.9">DO</text>
<text x="75.4" y="116.5">DI</text>
<text x="166.5" y="115">EECLK</text>
<text x="166.5" y="116.5">EEDATA</text>
<text x="187.4" y="115">BDBUS0</text>
<text x="187.4" y="116.5">BDBUS1</text>
<text x="187.4" y="117.9">BDBUS2</text>
<text x="187.4" y="119.4">BDBUS3</text>
<text x="166.5" y="120.8">OSCI</text>
<text x="187.4" y="125.2">BDBUS7</text>
<text x="187.4" y="120.8">BDBUS4</text>
<text x="187.4" y="122.3">BDBUS5</text>
<text x="187.4" y="123.7">BDBUS6</text>
<text x="166.5" y="126.6">OSCO</text>
<text x="187.4" y="128.1">BCBUS0</text>
<text x="187.4" y="129.5">BCBUS1</text>
<text x="187.4" y="131">BCBUS2</text>
<text x="117.3" y="133.9">STANDBY#</text>
<text x="126.1" y="133.9">VDD</text>
<text x="166.5" y="132.4">TEST</text>
<text x="187.4" y="133.9">BCBUS4</text>
<text x="187.4" y="132.4">BCBUS3</text>
<text x="187.4" y="136.8">BCBUS6</text>
<text x="187.4" y="135.3">BCBUS5</text>
<text x="117.3" y="138.2">GND</text>
<text x="123.5" y="138.2">OUTPUT</text>
<text x="185.5" y="144">SUSPEND#</text>
<text x="186.9" y="141.1">PWREN#</text>
<text x="187.4" y="138.2">BCBUS7</text>
<text x="175.1" y="147" transform="rotate(-90 175.1 147)">AGND</text>
<text x="178" y="147" transform="rotate(-90 178 147)">GND</text>
<text x="179.4" y="147" transform="rotate(-90 179.4 147)">GND</text>
<text x="180.9" y="147" transform="rotate(-90 180.9 147)">GND</text>
<text x="182.3" y="147" transform="rotate(-90 182.3 147)">GND</text>
<text x="183.8" y="147" transform="rotate(-90 183.8 147)">GND</text>
<text x="185.2" y="147" transform="rotate(-90 185.2 147)">GND</text>
<text x="186.7" y="147" transform="rotate(-90 186.7 147)">GND</text>
<text x="188.1" y="147" transform="rotate(-90 188.1 147)">GND</text>
</g>
<g font-size="1.3" fill="#ed2024">
<text x="199.4" y="88.1">SCK</text>
<text x="199.4" y="89.6">SI</text>
<text x="228.3" y="88.8">iCE_SCK</text>
<text x="238.2" y="88.7">4</text>
<text x="199.4" y="91">SO</text>
<text x="199.4" y="93.9">SS</text>
<text x="228.3" y="90.3">iCE_MOSI</text>
<text x="228.3" y="91.7">iCE_MISO</text>
<text x="228.3" y="94.6">iCE_SS_B</text>
<text x="238.2" y="91.6">4</text>
<text x="238.2" y="90.1">4</text>
<text x="238.2" y="94.5">4</text>
<text x="154.2" y="97.4">5</text>
<text x="154.2" y="98.8">5</text>
<text x="156.4" y="97.4">DM</text>
<text x="156.4" y="98.8">DP</text>
<text x="228.3" y="97.5">iCE_CDONE</text>
<text x="228.3" y="99">iCE_CREST</text>
<text x="238.2" y="97.4">4</text>
<text x="238.2" y="98.8">4</text>
<text x="148.7" y="112.7">FT_EECS</text>
<text x="148.7" y="114.2">FT_EECLK</text>
<text x="148.7" y="115.6">FT_EEDATA</text>
<text x="228.1" y="117.6">RTSn</text>
<text x="228.1" y="114.8">RS232_Rx_TTL</text>
<text x="228.3" y="116.3">RS232_Tx_TTL</text>
<text x="228.3" y="119.2">CTSn</text>
<text x="239.6" y="117.6">4</text>
<text x="239.6" y="114.8">4</text>
<text x="239.6" y="119.1">4</text>
<text x="239.7" y="116.2">4</text>
<text x="228.1" y="120.5">DTRn</text>
<text x="228.3" y="122.1">DSRn</text>
<text x="228.3" y="123.6">DCDn</text>
<text x="239.6" y="122">4</text>
<text x="239.6" y="123.4">4</text>
<text x="239.7" y="120.5">4</text>
<text x="148.4" y="143.7">iCE_CLK</text>
<text x="158.6" y="143.7">4</text>
</g>
<g font-size="1" fill="#231f20">
<text x="67.4" y="38.8">5</text>
<text x="110.8" y="38.8">4</text>
<text x="154.2" y="38.8">3</text>
<text x="197.7" y="38.8">2</text>
<text x="241.1" y="38.8">1</text>
<text x="44.6" y="57.3">D</text>
<text x="263.2" y="57.3">D</text>
<text x="44.6" y="91.7">C</text>
<text x="263.2" y="91.7">C</text>
<text x="44.6" y="126.1">B</text>
<text x="263.2" y="126.1">B</text>
<text x="44.6" y="160.5">A</text>
<text x="263.2" y="160.5">A</text>
<text x="67.4" y="177.8">5</text>
<text x="110.8" y="177.8">4</text>
<text x="154.2" y="177.8">3</text>
<text x="197.7" y="177.8">2</text>
<text x="241.1" y="177.8">1</text>
</g>
</svg>
